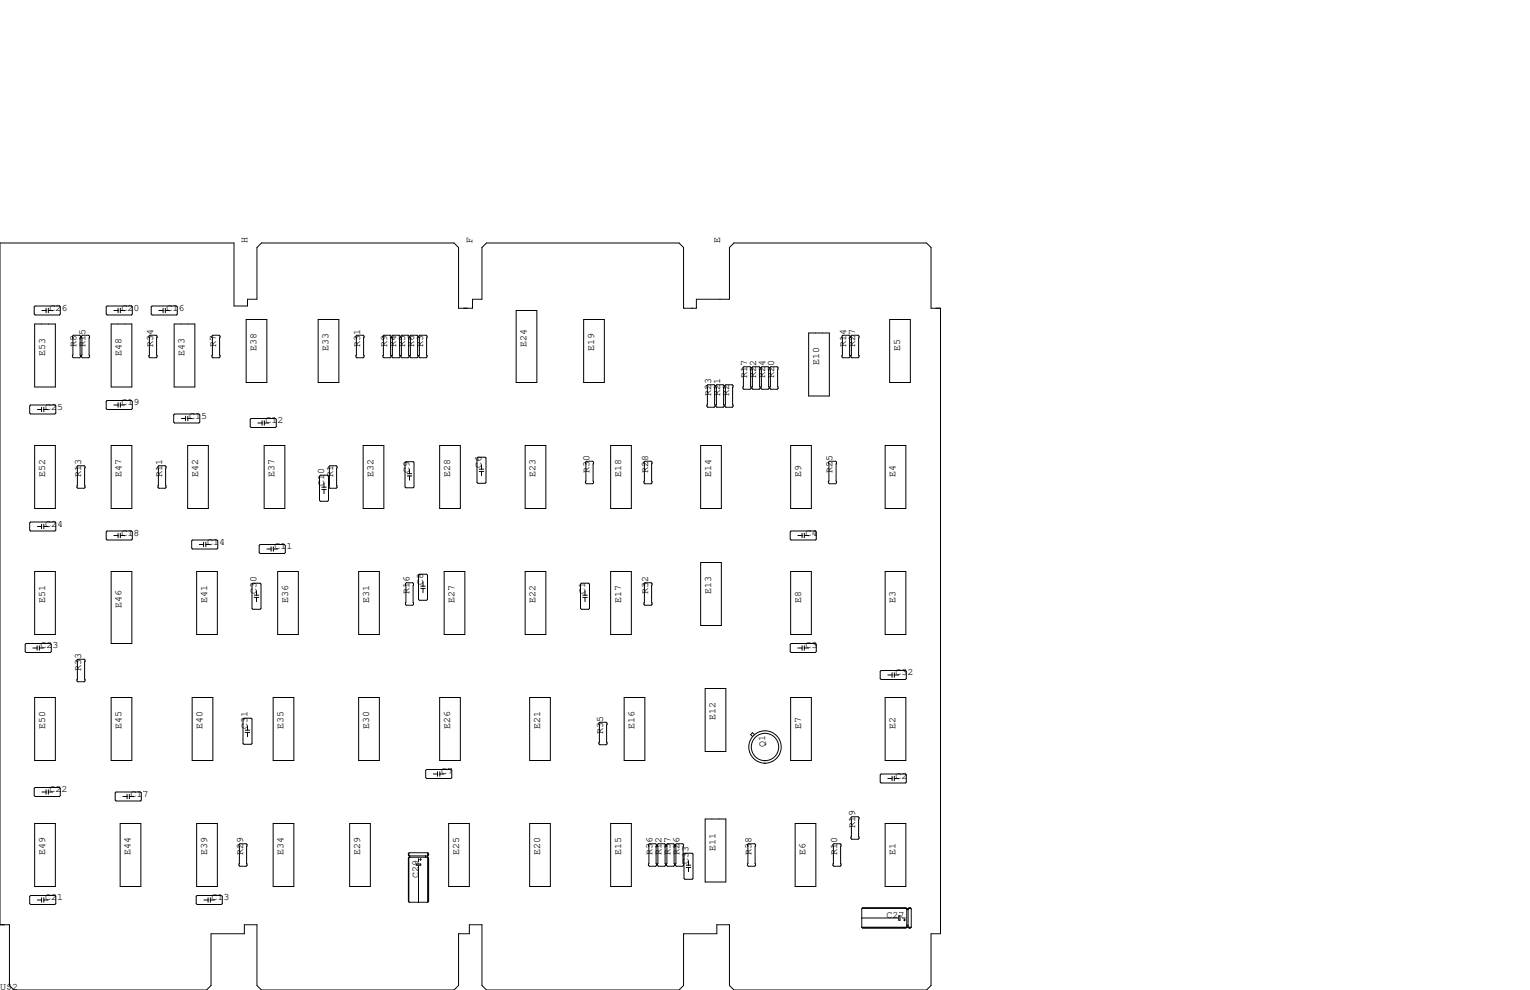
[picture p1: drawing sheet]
<svg xmlns="http://www.w3.org/2000/svg" width="432mm" height="279mm" viewBox="0 0 432 279" stroke-linecap="round" stroke-linejoin="round" font-family="sans-serif">
<g fill="none" stroke="#000" stroke-width=".28">
<path d="M0 68.6h66v17.8h3.9v-1.9h2.6v-14.7l1.3-1.2h54.3l1.3 1.2v17.2h4v-2.5h2.6v-14.7l1.3-1.2h54.3l1.3 1.2v17.2h3.6v-2.5h9.4v-14.7l1.2-1.2h54.4l1.3 1.2v17.2h2.6v176.5h-2.6v14.6l-1.3 1.3h-54.4l-1.2-1.3v-17.1h-3.6v2.5h-9.4v14.6l-1.3 1.3h-54.3l-1.3-1.3v-17.1h-3.5v2.5h-3.1v14.6l-1.3 1.3h-54.3l-1.3-1.3v-17.1h-3.5v2.5h-9.4v14.6l-1.3 1.3h-54.4l-1.2-1.3v-17.1h-2.7zM9.8 91.4h5.8v17.8h-5.8zM9.9 86.4h6.9l.2 .2v2l-.2 .3h-6.9l-.2-.3v-2zM11.8 87.6h1.2M13 87v1.3M13.6 87.6h1.3M13.6 87v1.3M20.7 94.6h1.8l.2 .3v5.8l-.2 .3h-1.8l-.3-.3v-5.8zM23.2 94.6h1.8l.3 .3v5.8l-.3 .3h-1.8l-.2-.3v-5.8zM30.2 86.4h6.9l.2 .2v2l-.2 .3h-6.9l-.2-.3v-2zM31.4 91.4h5.8v17.8h-5.8zM32.1 87.6h1.2"/>
<path d="M33.3 87v1.3M34 87.6h1.2M34 87v1.3M42.3 94.6h1.8l.2 .3v5.8l-.2 .3h-1.8l-.3-.3v-5.8zM42.9 86.4h6.9l.2 .2v2l-.2 .3h-6.9l-.2-.3v-2zM44.8 87.6h1.2M46 87v1.3M46.7 87v1.3M46.7 87.6h1.2M49.1 91.4h5.9v17.8h-5.9zM60.1 94.6h1.7l.3 .3v5.8l-.3 .3h-1.7l-.3-.3v-5.8zM69.5 90.2h5.8v17.7h-5.8z"/>
<path d="M89.8 90.2h5.8v17.7h-5.8zM100.7 94.6h1.8l.2 .3v5.8l-.2 .3h-1.8l-.2-.3v-5.8zM108.3 94.6h1.8l.3 .3v5.8l-.3 .3h-1.8l-.2-.3v-5.8zM110.9 94.6h1.7l.3 .3v5.8l-.3 .3h-1.7l-.3-.3v-5.8zM113.4 94.6h1.8l.2 .3v5.8l-.2 .3h-1.8l-.2-.3v-5.8zM116 94.6h1.7l.3 .3v5.8l-.3 .3h-1.7l-.3-.3v-5.8zM118.5 94.6h1.8l.2 .3v5.8l-.2 .3h-1.8l-.3-.3v-5.8zM145.7 87.6h5.8v20.3h-5.8zM164.7 90.2h5.9v17.7h-5.9zM228.2 94h5.9v17.8h-5.9zM237.9 94.6h1.7l.3 .3v5.8l-.3 .3h-1.7l-.3-.3v-5.8zM240.4 94.6h1.8l.2 .3v5.8l-.2 .3h-1.8l-.2-.3v-5.8z"/>
<path d="M251.1 90.2h5.8v17.7h-5.8zM8.6 114.3h6.9l.2 .3v2l-.2 .2h-6.9l-.2-.2v-2zM10.5 115.6h1.2M11.7 114.9v1.3M12.4 115.6h1.2M12.4 114.9v1.3M30.2 113h6.9l.2 .3v2l-.2 .3h-6.9l-.2-.3v-2zM32.1 114.3h1.2M33.3 113.7v1.2M34 113.7v1.2M34 114.3h1.2M49.3 116.8h6.8l.3 .3v2l-.3 .3h-6.8l-.3-.3v-2z"/>
<path d="M51.2 118.1h1.2M52.4 117.5v1.2M53 118.1h1.2M53 117.5v1.2M70.9 118.1h6.8l.3 .3v2l-.3 .2h-6.8l-.3-.2v-2zM72.8 119.4h1.2M74 118.7v1.3M74.6 118.7v1.3M74.6 119.4h1.2M199.8 108.6h1.7l.3 .2v5.9l-.3 .2h-1.7l-.3-.2v-5.9zM202.3 108.6h1.8l.2 .2v5.9l-.2 .2h-1.8l-.2-.2v-5.9zM204.9 108.6h1.7l.3 .2v5.9l-.3 .2h-1.7l-.3-.2v-5.9z"/>
<path d="M209.9 103.5h1.8l.3 .3v5.8l-.3 .3h-1.8l-.2-.3v-5.8zM212.5 103.5h1.7l.3 .3v5.8l-.3 .3h-1.7l-.3-.3v-5.8zM215 103.5h1.8l.2 .3v5.8l-.2 .3h-1.8l-.2-.3v-5.8zM217.6 103.5h1.7l.3 .3v5.8l-.3 .3h-1.7l-.3-.3v-5.8zM9.8 125.7h5.8v17.8h-5.8zM22 131.4h1.7l.3 .3v5.8l-.3 .3h-1.7l-.3-.3v-5.8zM31.4 125.7h5.8v17.8h-5.8zM44.8 131.4h1.8l.3 .3v5.8l-.3 .3h-1.8l-.2-.3v-5.8zM53 125.7h5.8v17.8h-5.8zM74.5 125.7h5.9v17.8h-5.9zM90.2 134.4l.2-.3h2.1l.2 .3v6.8l-.2 .3h-2.1l-.2-.3zM90.8 137.5h1.3"/>
<path d="M90.8 138.1h1.3M91.4 136.3v1.2M91.4 138.1v1.2M93.1 131.4h1.8l.2 .3v5.8l-.2 .3h-1.8l-.3-.3v-5.8zM102.5 125.7h5.8v17.8h-5.8zM114.3 130.6l.3-.3h2l.2 .3v6.8l-.2 .3h-2l-.3-.3zM114.9 133.7h1.3M114.9 134.3h1.3M115.6 132.5v1.2M115.6 134.3v1.2M124.1 125.7h5.8v17.8h-5.8zM134.6 129.3l.3-.3h2l.3 .3v6.8l-.3 .3h-2l-.3-.3z"/>
<path d="M135.3 132.4h1.2M135.3 133h1.2M135.9 131.2v1.2M135.9 133v1.2M148.2 125.7h5.9v17.8h-5.9zM165.5 130.2h1.8l.2 .2v5.9l-.2 .2h-1.8l-.3-.2v-5.9zM172.3 125.7h5.9v17.8h-5.9zM182 130.2h1.8l.2 .2v5.9l-.2 .2h-1.8l-.3-.2v-5.9zM197.7 125.7h5.9v17.8h-5.9zM223.1 125.7h5.9v17.8h-5.9zM234.1 130.2h1.7l.3 .2v5.9l-.3 .2h-1.7l-.3-.2v-5.9zM249.8 125.7h5.9v17.8h-5.9z"/>
<path d="M8.6 147.3h6.9l.2 .3v2l-.2 .3h-6.9l-.2-.3v-2zM10.5 148.6h1.2M11.7 148v1.2M12.4 148v1.2M12.4 148.6h1.2M30.2 149.9h6.9l.2 .2v2l-.2 .3h-6.9l-.2-.3v-2zM32.1 151.1h1.2M33.3 150.5v1.3M34 151.1h1.2M34 150.5v1.3M54.1 152.7l.3-.3h6.8l.3 .3v2l-.3 .2h-6.8l-.3-.2zM56.3 153.7h1.2"/>
<path d="M57.5 153v1.3M58.1 153.7h1.2M58.1 153v1.3M73.4 153.7h6.9l.2 .2v2.1l-.2 .2h-6.9l-.2-.2v-2.1zM75.3 154.9h1.2M76.5 154.3v1.3M77.1 154.3v1.3M77.1 154.9h1.3M197.7 158.7h5.9v17.8h-5.9zM223.3 149.9h6.8l.3 .2v2l-.3 .3h-6.8l-.3-.3v-2zM225.2 151.1h1.2M226.4 150.5v1.3"/>
<path d="M227 150.5v1.3M227 151.1h1.2M9.8 161.3h5.8v17.8h-5.8zM31.4 161.3h5.8v20.3h-5.8zM55.5 161.3h5.8v17.8h-5.8zM71.4 164.6h2l.3 .2v6.9l-.3 .3h-2l-.3-.3v-6.9zM71.8 168h1.2M71.8 168.6h1.2M72.4 166.8v1.2M72.4 168.6v1.2M78.4 161.3h5.8v17.8h-5.8zM101.2 161.3h5.9v17.8h-5.9z"/>
<path d="M114.7 164.5h1.8l.2 .2v5.9l-.2 .2h-1.8l-.3-.2v-5.9zM118.4 162.1h2l.3 .2v6.9l-.3 .2h-2l-.3-.2v-6.9zM118.7 165.4h1.3M118.7 166.1h1.3M119.4 164.2v1.2M119.4 166.1v1.2M125.3 161.3h5.9v17.8h-5.9zM148.2 161.3h5.9v17.8h-5.9zM163.8 164.8l.3-.2h2l.3 .2v6.9l-.3 .3h-2l-.3-.3zM164.5 168h1.2M164.5 168.6h1.2M165.1 166.8v1.2"/>
<path d="M165.1 168.6v1.2M172.3 161.3h5.9v17.8h-5.9zM182 164.5h1.8l.2 .2v5.9l-.2 .2h-1.8l-.3-.2v-5.9zM223.1 161.3h5.9v17.8h-5.9zM249.8 161.3h5.9v17.8h-5.9zM7.4 181.6h6.8l.3 .3v2l-.3 .2h-6.8l-.3-.2v-2zM9.3 182.9h1.2M9.8 196.8h5.8v17.8h-5.8zM10.5 182.2v1.3M11.1 182.9h1.2M11.1 182.2v1.3M22 186.1h1.7l.3 .2v5.9l-.3 .2h-1.7l-.3-.2v-5.9z"/>
<path d="M31.4 196.8h5.8v17.8h-5.8zM54.2 196.8h5.9v17.8h-5.9zM77.1 196.8h5.8v17.8h-5.8zM101.2 196.8h5.9v17.8h-5.9zM124.1 196.8h5.8v17.8h-5.8zM149.5 196.8h5.8v17.8h-5.8zM176.1 196.8h5.9v17.8h-5.9zM199 194.3h5.9v17.8h-5.9zM223.1 196.8h5.9v17.8h-5.9zM223.3 181.6h6.8l.3 .3v2l-.3 .2h-6.8l-.3-.2v-2zM225.2 182.9h1.2M226.4 182.2v1.3"/>
<path d="M227 182.2v1.3M227 182.9h1.2M248.7 189.2h6.8l.3 .3v2l-.3 .3h-6.8l-.3-.3v-2zM249.8 196.8h5.9v17.8h-5.9zM250.6 190.5h1.2M251.8 189.9v1.2M252.4 189.9v1.2M252.4 190.5h1.2M68.6 202.9l.2-.2h2.1l.2 .2v6.9l-.2 .3h-2.1l-.2-.3zM69.2 206.1h1.3M69.2 206.7h1.3M69.9 204.9v1.2"/>
<path d="M69.9 206.7v1.2M120.4 217.2h6.9l.2 .2v2.1l-.2 .2h-6.9l-.3-.2v-2.1zM122.3 218.4h1.2M123.5 217.8v1.3M124.1 217.8v1.3M124.1 218.4h1.2M169.3 203.8h1.8l.2 .3v5.8l-.2 .3h-1.8l-.3-.3v-5.8zM212.9 207.3l-.5-.5-.6 .5 .6 .5M248.7 218.4h6.8l.3 .3v2l-.3 .3h-6.8l-.3-.3v-2zM250.6 219.7h1.2M251.8 219.1v1.2M252.4 219.7h1.2"/>
<path d="M252.4 219.1v1.2M9.8 232.4h5.8v17.8h-5.8zM9.9 222.2h6.9l.2 .3v2l-.2 .3h-6.9l-.2-.3v-2zM11.8 223.5h1.2M13 222.9v1.3M13.6 223.5h1.3M13.6 222.9v1.3M32.8 223.5h6.8l.3 .3v2l-.3 .3h-6.8l-.3-.3v-2zM33.9 232.4h5.9v17.8h-5.9zM34.7 224.8h1.2M35.9 224.2v1.2M36.5 224.2v1.2"/>
<path d="M36.5 224.8h1.2M55.5 232.4h5.8v17.8h-5.8zM67.4 238.4l.3-.3h1.8l.2 .3v5.8l-.2 .3h-1.8l-.3-.3zM77.1 232.4h5.8v17.8h-5.8zM98.7 232.4h5.8v17.8h-5.8zM126.6 232.4h5.9v17.8h-5.9zM149.5 232.4h5.8v17.8h-5.8zM172.3 232.4h5.9v17.8h-5.9zM183.3 238.1h1.7l.3 .3v5.8l-.3 .3h-1.7l-.3-.3v-5.8zM185.8 238.1h1.8l.2 .3v5.8l-.2 .3h-1.8l-.3-.3v-5.8zM188.3 238.1h1.8l.3 .3v5.8l-.3 .3h-1.8l-.2-.3v-5.8zM190.9 238.1h1.8l.2 .3v5.8l-.2 .3h-1.8l-.3-.3v-5.8z"/>
<path d="M199 231.1h5.9v17.8h-5.9zM211.2 238.1h1.8l.2 .3v5.8l-.2 .3h-1.8l-.3-.3v-5.8zM224.4 232.4h5.9v17.8h-5.9zM235.3 238.1h1.8l.3 .3v5.8l-.3 .3h-1.8l-.2-.3v-5.8zM240.4 230.5h1.8l.2 .3v5.8l-.2 .3h-1.8l-.2-.3v-5.8zM249.8 232.4h5.9v17.8h-5.9zM8.4 253l.2-.3h6.9l.2 .3v2l-.2 .3h-6.9l-.2-.3zM10.5 254h1.2M11.7 253.4v1.2M12.4 254h1.2M12.4 253.4v1.2M55.4 253l.2-.3h6.9l.2 .3v2l-.2 .3h-6.9l-.2-.3z"/>
<path d="M57.5 254h1.2M58.7 253.4v1.2M59.4 253.4v1.2M59.4 254h1.2M115.3 240.9v.4l.2 .3M115.3 242.2v12.2l.2 .2h5.2M115.3 242.2h.1M115.3 240.9h.1M115.4 240.8v.6M115.4 242.1v12.4M115.5 241.9h5.2l.3 .3v12.2l-.3 .2M115.5 241.6v.3"/>
<path d="M115.5 241.9l-.2 .3M115.6 241.6v.3M117.5 243.8h1.2v.4h-1.2zM118.1 242.3v.9M118.1 244.3v10.3M118.4 242.6h.5M118.7 242.3v.5M120.1 241.6v.3M120.6 241.7v.1M120.7 240.7h-5.2l-.2 .2M120.7 240.7l.3 .2v.4l-.3 .3h-5.2M120.7 240.7v13.9"/>
<path d="M120.8 240.9v.4M120.8 242.2v12.2M193 241l.3-.2h2l.3 .2v6.9l-.3 .3h-2l-.3-.3zM193.7 244.2h1.2M193.7 244.8h1.2M194.3 243v1.2M194.3 244.8v1.2M243.2 259.1h10.3M243.3 256.3h12.5M253.7 258.4h.3v1.3h-.3zM254.6 259.1h.9M255 259.7h.5"/>
<path d="M255.3 259.4v.5M255.7 256.2h-12.2l-.3 .3v5.2M255.7 256.2l.2 .3M255.7 256.2l-12.2 .1M255.9 256.5v5.2l-.2 .2h-12.2l-.3-.2M255.9 256.5h.4M255.9 256.6h.4M256.3 256.5v5.2l.2 .2h.4l.3-.2M256.4 256.3h.6M256.9 256.2l.3 .3v5.2M256.9 256.2h-.4l-.2 .3M256.9 256.2l-.4 .1"/>
<path d="M243.2 261.7h14M243.5 261.8h12.2M255.9 261.1h.4M256 261.6h.2M256.5 261.8h.4"/>
<circle cx="215.9" cy="210.8" r="4.6"/>
<circle cx="215.9" cy="210.8" r="3.9"/>
</g>
<g font-size="2.8">
<text x="69.8" y="68.6" transform="rotate(-90 69.8 68.6)">H</text>
<text x="133.3" y="68.6" transform="rotate(-90 133.3 68.6)">F</text>
<text x="203.2" y="68.6" transform="rotate(-90 203.2 68.6)">E</text>
<text x="14" y="87.6">C26</text>
<text x="34.3" y="87.6">C20</text>
<text x="47" y="87.6">C16</text>
<text x="12.7" y="100.3" transform="rotate(-90 12.7 100.3)">E53</text>
<text x="21.6" y="97.8" transform="rotate(-90 21.6 97.8)">R8</text>
<text x="24.1" y="97.8" transform="rotate(-90 24.1 97.8)">R15</text>
<text x="34.3" y="100.3" transform="rotate(-90 34.3 100.3)">E48</text>
<text x="43.2" y="97.8" transform="rotate(-90 43.2 97.8)">R34</text>
<text x="52.1" y="100.3" transform="rotate(-90 52.1 100.3)">E43</text>
<text x="61" y="97.8" transform="rotate(-90 61 97.8)">R7</text>
<text x="72.4" y="99.1" transform="rotate(-90 72.4 99.1)">E38</text>
<text x="92.7" y="99.1" transform="rotate(-90 92.7 99.1)">E33</text>
<text x="101.6" y="97.8" transform="rotate(-90 101.6 97.8)">R31</text>
<text x="109.2" y="97.8" transform="rotate(-90 109.2 97.8)">R9</text>
<text x="111.8" y="97.8" transform="rotate(-90 111.8 97.8)">R4</text>
<text x="114.3" y="97.8" transform="rotate(-90 114.3 97.8)">R5</text>
<text x="116.8" y="97.8" transform="rotate(-90 116.8 97.8)">R6</text>
<text x="119.4" y="97.8" transform="rotate(-90 119.4 97.8)">R3</text>
<text x="148.6" y="97.8" transform="rotate(-90 148.6 97.8)">E24</text>
<text x="167.6" y="99.1" transform="rotate(-90 167.6 99.1)">E19</text>
<text x="238.8" y="97.8" transform="rotate(-90 238.8 97.8)">R14</text>
<text x="241.3" y="97.8" transform="rotate(-90 241.3 97.8)">R27</text>
<text x="254" y="99.1" transform="rotate(-90 254 99.1)">E5</text>
<text x="210.8" y="106.7" transform="rotate(-90 210.8 106.7)">R17</text>
<text x="213.4" y="106.7" transform="rotate(-90 213.4 106.7)">R22</text>
<text x="215.9" y="106.7" transform="rotate(-90 215.9 106.7)">R24</text>
<text x="218.4" y="106.7" transform="rotate(-90 218.4 106.7)">R20</text>
<text x="231.1" y="102.9" transform="rotate(-90 231.1 102.9)">E10</text>
<text x="200.7" y="111.8" transform="rotate(-90 200.7 111.8)">R23</text>
<text x="203.2" y="111.8" transform="rotate(-90 203.2 111.8)">R21</text>
<text x="205.7" y="111.8" transform="rotate(-90 205.7 111.8)">R2</text>
<text x="12.7" y="115.6">C25</text>
<text x="34.3" y="114.3">C19</text>
<text x="53.3" y="118.1">C15</text>
<text x="74.9" y="119.4">C12</text>
<text x="12.7" y="134.6" transform="rotate(-90 12.7 134.6)">E52</text>
<text x="22.9" y="134.6" transform="rotate(-90 22.9 134.6)">R13</text>
<text x="34.3" y="134.6" transform="rotate(-90 34.3 134.6)">E47</text>
<text x="45.7" y="134.6" transform="rotate(-90 45.7 134.6)">R11</text>
<text x="55.9" y="134.6" transform="rotate(-90 55.9 134.6)">E42</text>
<text x="77.5" y="134.6" transform="rotate(-90 77.5 134.6)">E37</text>
<text x="91.4" y="137.2" transform="rotate(-90 91.4 137.2)">C10</text>
<text x="94" y="134.6" transform="rotate(-90 94 134.6)">R1</text>
<text x="105.4" y="134.6" transform="rotate(-90 105.4 134.6)">E32</text>
<text x="115.6" y="133.3" transform="rotate(-90 115.6 133.3)">C9</text>
<text x="127" y="134.6" transform="rotate(-90 127 134.6)">E28</text>
<text x="135.9" y="132.1" transform="rotate(-90 135.9 132.1)">C6</text>
<text x="151.1" y="134.6" transform="rotate(-90 151.1 134.6)">E23</text>
<text x="166.4" y="133.3" transform="rotate(-90 166.4 133.3)">R30</text>
<text x="175.3" y="134.6" transform="rotate(-90 175.3 134.6)">E18</text>
<text x="182.9" y="133.3" transform="rotate(-90 182.9 133.3)">R28</text>
<text x="200.7" y="134.6" transform="rotate(-90 200.7 134.6)">E14</text>
<text x="226.1" y="134.6" transform="rotate(-90 226.1 134.6)">E9</text>
<text x="234.9" y="133.3" transform="rotate(-90 234.9 133.3)">R25</text>
<text x="252.7" y="134.6" transform="rotate(-90 252.7 134.6)">E4</text>
<text x="12.7" y="148.6">C24</text>
<text x="34.3" y="151.1">C18</text>
<text x="58.4" y="153.7">C14</text>
<text x="77.5" y="154.9">C11</text>
<text x="227.3" y="151.1">C4</text>
<text x="72.4" y="167.6" transform="rotate(-90 72.4 167.6)">C30</text>
<text x="115.6" y="167.6" transform="rotate(-90 115.6 167.6)">R16</text>
<text x="119.4" y="165.1" transform="rotate(-90 119.4 165.1)">C8</text>
<text x="165.1" y="167.6" transform="rotate(-90 165.1 167.6)">C1</text>
<text x="182.9" y="167.6" transform="rotate(-90 182.9 167.6)">R32</text>
<text x="200.7" y="167.6" transform="rotate(-90 200.7 167.6)">E13</text>
<text x="12.7" y="170.2" transform="rotate(-90 12.7 170.2)">E51</text>
<text x="34.3" y="171.4" transform="rotate(-90 34.3 171.4)">E46</text>
<text x="58.4" y="170.2" transform="rotate(-90 58.4 170.2)">E41</text>
<text x="81.3" y="170.2" transform="rotate(-90 81.3 170.2)">E36</text>
<text x="104.1" y="170.2" transform="rotate(-90 104.1 170.2)">E31</text>
<text x="128.3" y="170.2" transform="rotate(-90 128.3 170.2)">E27</text>
<text x="151.1" y="170.2" transform="rotate(-90 151.1 170.2)">E22</text>
<text x="175.3" y="170.2" transform="rotate(-90 175.3 170.2)">E17</text>
<text x="226.1" y="170.2" transform="rotate(-90 226.1 170.2)">E8</text>
<text x="252.7" y="170.2" transform="rotate(-90 252.7 170.2)">E3</text>
<text x="11.4" y="182.9">C23</text>
<text x="227.3" y="182.9">C3</text>
<text x="22.9" y="189.2" transform="rotate(-90 22.9 189.2)">R33</text>
<text x="252.7" y="190.5">C32</text>
<text x="201.9" y="203.2" transform="rotate(-90 201.9 203.2)">E12</text>
<text x="12.7" y="205.7" transform="rotate(-90 12.7 205.7)">E50</text>
<text x="34.3" y="205.7" transform="rotate(-90 34.3 205.7)">E45</text>
<text x="57.1" y="205.7" transform="rotate(-90 57.1 205.7)">E40</text>
<text x="69.8" y="205.7" transform="rotate(-90 69.8 205.7)">C31</text>
<text x="80" y="205.7" transform="rotate(-90 80 205.7)">E35</text>
<text x="104.1" y="205.7" transform="rotate(-90 104.1 205.7)">E30</text>
<text x="127" y="205.7" transform="rotate(-90 127 205.7)">E26</text>
<text x="152.4" y="205.7" transform="rotate(-90 152.4 205.7)">E21</text>
<text x="170.2" y="207" transform="rotate(-90 170.2 207)">R35</text>
<text x="179.1" y="205.7" transform="rotate(-90 179.1 205.7)">E16</text>
<text x="226.1" y="205.7" transform="rotate(-90 226.1 205.7)">E7</text>
<text x="252.7" y="205.7" transform="rotate(-90 252.7 205.7)">E2</text>
<text x="215.9" y="210.8" transform="rotate(-90 215.9 210.8)">Q1</text>
<text x="124.5" y="218.4">C7</text>
<text x="252.7" y="219.7">C2</text>
<text x="14" y="223.5">C22</text>
<text x="36.8" y="224.8">C17</text>
<text x="241.3" y="233.7" transform="rotate(-90 241.3 233.7)">R19</text>
<text x="12.7" y="241.3" transform="rotate(-90 12.7 241.3)">E49</text>
<text x="36.8" y="241.3" transform="rotate(-90 36.8 241.3)">E44</text>
<text x="58.4" y="241.3" transform="rotate(-90 58.4 241.3)">E39</text>
<text x="68.6" y="241.3" transform="rotate(-90 68.6 241.3)">R29</text>
<text x="80" y="241.3" transform="rotate(-90 80 241.3)">E34</text>
<text x="101.6" y="241.3" transform="rotate(-90 101.6 241.3)">E29</text>
<text x="129.5" y="241.3" transform="rotate(-90 129.5 241.3)">E25</text>
<text x="152.4" y="241.3" transform="rotate(-90 152.4 241.3)">E20</text>
<text x="175.3" y="241.3" transform="rotate(-90 175.3 241.3)">E15</text>
<text x="184.1" y="241.3" transform="rotate(-90 184.1 241.3)">R36</text>
<text x="186.7" y="241.3" transform="rotate(-90 186.7 241.3)">R12</text>
<text x="189.2" y="241.3" transform="rotate(-90 189.2 241.3)">R37</text>
<text x="191.8" y="241.3" transform="rotate(-90 191.8 241.3)">R26</text>
<text x="194.3" y="243.8" transform="rotate(-90 194.3 243.8)">C33</text>
<text x="201.9" y="240" transform="rotate(-90 201.9 240)">E11</text>
<text x="212.1" y="241.3" transform="rotate(-90 212.1 241.3)">R38</text>
<text x="227.3" y="241.3" transform="rotate(-90 227.3 241.3)">E6</text>
<text x="236.2" y="241.3" transform="rotate(-90 236.2 241.3)">R10</text>
<text x="252.7" y="241.3" transform="rotate(-90 252.7 241.3)">E1</text>
<text x="118.1" y="247.6" transform="rotate(-90 118.1 247.6)">C29</text>
<text x="12.7" y="254">C21</text>
<text x="59.7" y="254">C13</text>
<text x="250.2" y="259.1">C27</text>
<text x="0" y="279.4">U$2</text>
</g>
</svg>
